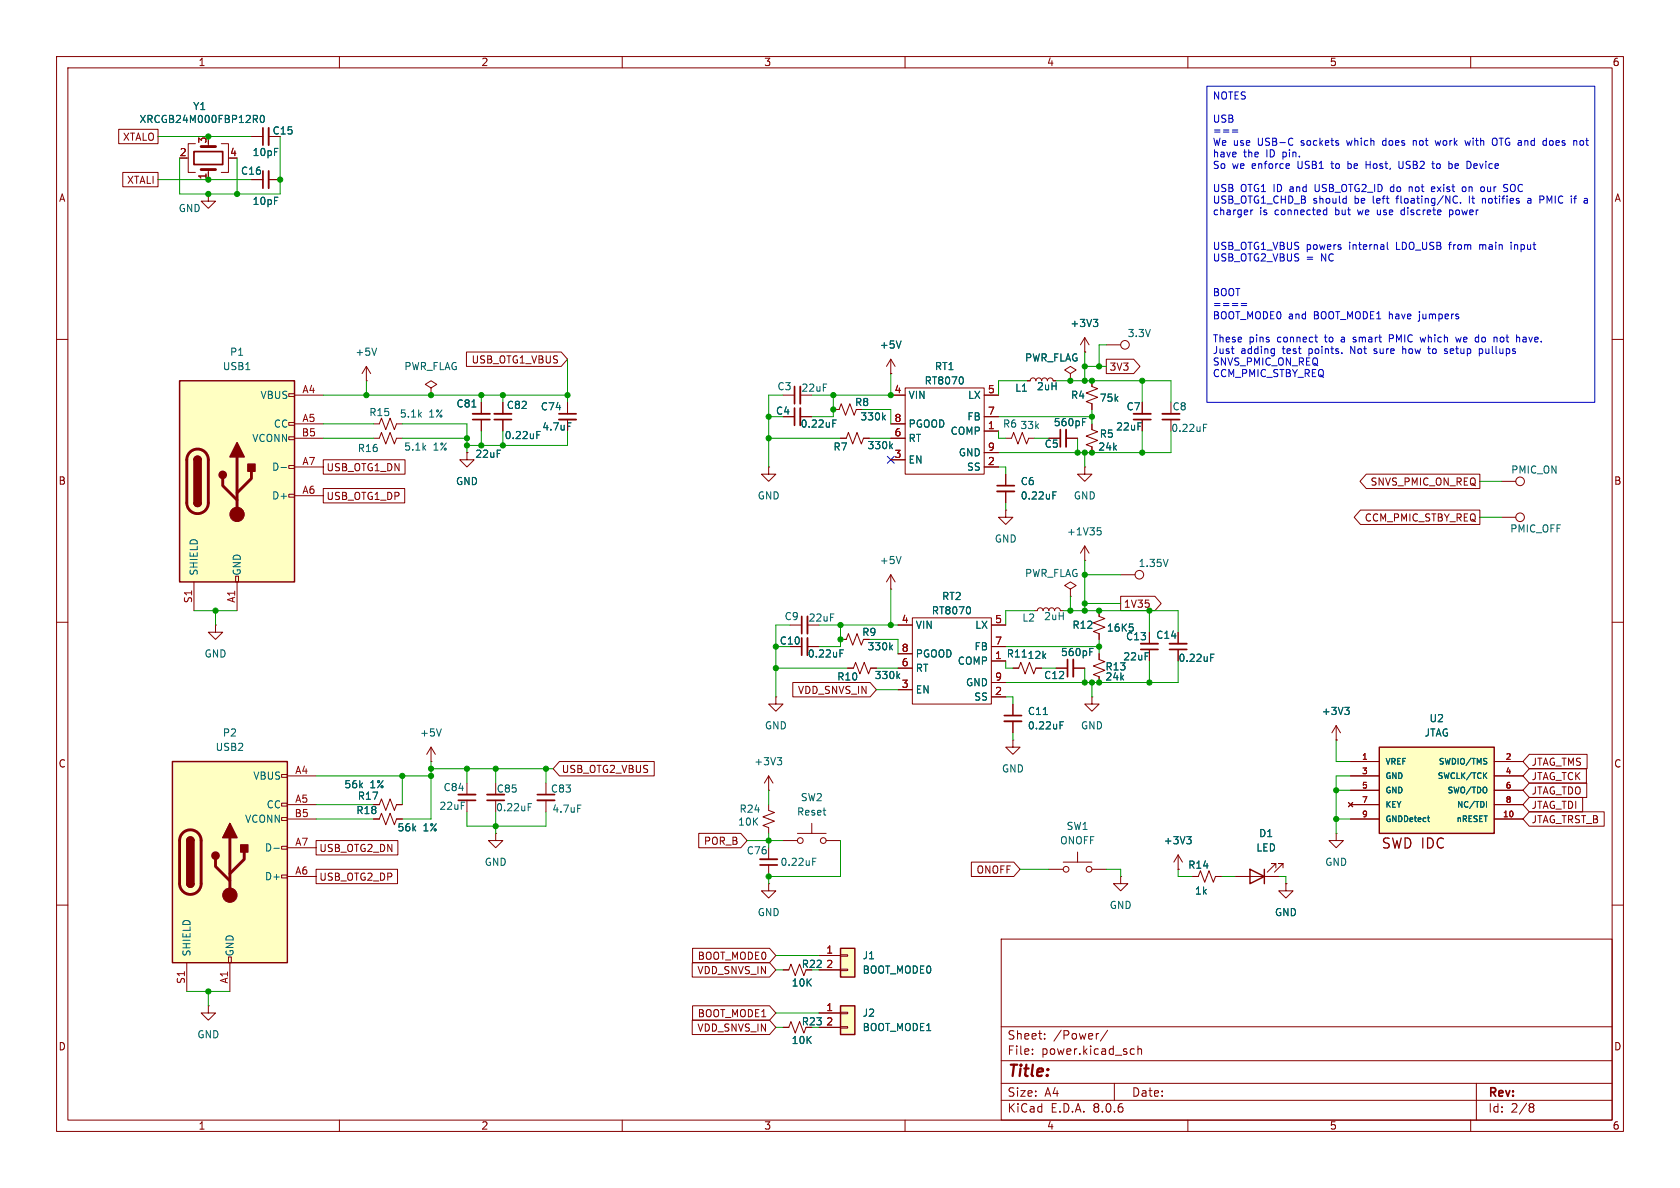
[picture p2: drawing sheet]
<svg xmlns="http://www.w3.org/2000/svg" width="297mm" height="210mm" viewBox="0 0 297 210" stroke-linecap="round" stroke-linejoin="round" font-family="sans-serif">
<g fill="none" stroke="#840000" stroke-width=".18">
<path d="M10 10h277v190h-277zM12 12h273v186h-273zM60 10v2M110 10v2M160 10v2M210 10v2M260 10v2M44.4 24.1h2.1M44.4 31.8h2.1M47.5 24.1h2M47.5 31.8h2M10 60h2"/>
<path d="M191.8 59.7l-.8 1.3M191.8 59.7v2.5M191.8 59.7l.7 1.3M285 60h2M88.9 71.1v2.1M88.9 74.2v2M100.3 71.1v2.1M100.3 74.2v2M138.4 69.9h2.1M138.4 73.7h2.1M141.5 73.7h2M147.3 72.4h1l.4-1 .8 2 .7-2 .8 2 .4-1"/>
<path d="M148.6 77.5h1l.4-1 .7 2 .8-2 .8 2 .4-1h1M157.5 66h.1M157.5 77.5h2.5M157.5 69.9h2.5M157.5 74.9h2.5M157.5 63.5l-.8 1.3M157.5 63.5v2.5M157.5 63.5l.7 1.3M160 68.6h14v15.2h-14zM174 69.9h2.5M174 73.7h2.5M174 76.2h2.5"/>
<path d="M177.8 77.5h1l.4-1 .8 2 .7-2 .8 2 .4-1h1M181.6 67.3h.5l.2-.3 .3-.2 .4 .2 .1 .3 .2-.3 .3-.2 .4 .1 .1 .4 .3-.4 .4-.1 .3 .2 .1 .3 .1-.4 .5-.1 .3 .2 .1 .3M185.4 77.5h2.1M188.5 77.5h2M189.2 66l1-.6-1-.6-1 .6 1 .6v1.3M189.2 67.3h.1M191.8 62.2h.1M193 67.3v1l1.1 .4-2.1 .8 2.1 .7-2.1 .8 1 .4v1M193 74.9v1l1.1 .4-2.1 .8 2.1 .8-2.1 .7 1 .4v1M195.6 61h2.5M201.9 71.1v2.1M201.9 74.2v2"/>
<path d="M207 74.2v2M135.9 82.6v1.2h1.3l-1.3 1.3-1.3-1.3h1.3M135.9 82.6h.1M157.5 81.3h2.5M174 82.6h2.5M174 80h2.5M177.8 90.2v1.2h1.3l-1.3 1.3-1.3-1.3h1.3M177.8 90.2h.1M177.8 83.8v2.1M177.8 86.9v2M191.8 82.6v1.2h1.2l-1.2 1.3-1.3-1.3h1.3M191.8 82.6h.1"/>
<path d="M191.8 99.1h.1M191.8 96.5v2.6M191.8 96.5l-.8 1.3M191.8 96.5l.7 1.3M265.4 91.4h2.6M265.4 85.1h2.6M10 110h2M38.1 110.5v1.3h1.3l-1.3 1.2-1.3-1.2h1.3M38.1 110.5h.1M139.7 114.3h2M139.7 110.5h2M142.7 114.3h2.1"/>
<path d="M148.6 113h1l.4-1 .7 2 .8-2 .8 2 .4-1M149.9 118.1h1l.4-1 .7 2 .8-2 .7 2 .4-1h1M157.5 104.1h.1M157.5 101.6v2.5M157.5 101.6l-.8 1.3M157.5 101.6l.7 1.3M158.7 110.5h2.6M158.7 118.1h2.6M158.7 115.6h2.6M161.3 109.2h14v15.3h-14zM175.3 114.3h2.5M175.3 110.5h2.5"/>
<path d="M175.3 116.8h2.5M179.1 118.1h1l.4-1 .7 2 .8-2 .8 2 .3-1h1M182.9 108h.5l.1-.4 .4-.2 .4 .2 .1 .4 .1-.4 .3-.1 .4 .1 .2 .4 .2-.5h.5l.2 .2 .1 .3 .2-.4 .4-.1 .3 .1 .2 .4M186.7 118.1h2M189.2 104.1l1-.6-1-.6-1 .6 1 .6v1.3M189.2 105.4h.1M189.7 118.1h2.1M194.3 108v1l1 .3-2 .8 2 .8-2 .7 1 .4v1M194.3 115.6v1l1 .4-2 .7 2 .8-2 .8 1 .3v1.1M198.1 101.6h2.6M203.2 111.8v2M203.2 114.8v2"/>
<path d="M285 110h2M76.2 134.6h.1M76.2 132.1l-.8 1.3M76.2 132.1v2.5M76.2 132.1l.8 1.3M82.5 138.4v2.1M137.2 123.2v1.3h1.2l-1.2 1.2-1.3-1.2h1.3M137.2 123.2h.1M158.7 121.9h2.6M175.3 123.2h2.5M175.3 120.7h2.5M193 123.2v1.3h1.3l-1.3 1.2-1.2-1.2h1.2"/>
<path d="M193 123.2h.1M10 160h2M66 144.8h1.1l.3-1 .8 2 .8-2 .7 2 .4-1h1M66 142.2h1.1l.3-1 .8 2.1 .8-2.1 .7 2.1 .4-1.1h1M82.5 141.5v2M285 160h2M36.8 177.8v1.3h1.3l-1.3 1.2-1.2-1.2h1.2M36.8 177.8h.1M177 166h108v32h-108zM60 198v2M110 198v2M160 198v2"/>
<path d="M177 194.5h108M177 191.5h108M177 187.5h108M177 181.5h108M182.5 186.3v.1M182.5 185.5v.1M184.7 183.6v.1M184.7 182.8v.1M194.2 182.7l-.2 .1M195.8 182.1l-1.3 2M197 191.5v3M200.1 185.4l.4 .1"/>
<path d="M200.5 186.3l-.4 .1M201.2 185.5l.2-.1 .3 .1 .1 .9M201.2 184.9v1.5M210 198v2M260 198v2M261 191.5v6.5M270.6 195.1h.3l.3 .3-.3 .3M270.6 195.7h.3M270.9 195.7l.2 .2 .1 .4-.3 .3h-.3"/>
<circle cx="198.9" cy="61" r=".76"/>
<circle cx="268.7" cy="85.1" r=".76"/>
<circle cx="268.7" cy="91.4" r=".76"/>
<circle cx="201.4" cy="101.6" r=".76"/>
</g>
<g fill="none" stroke="#840000" stroke-width=".33">
<path d="M47.5 22.6v3.1M47.5 30.2v3.1M87.4 73.2h3M98.8 74.2h3.1M141.5 68.3v3.1M141.5 72.1v3.1M188.5 75.9v3.1M200.4 73.2h3.1M205.5 73.2h3M176.3 86.9h3M142.7 109v3M142.7 112.8v3"/>
<path d="M189.7 116.6v3M201.7 113.8h3M81 140.5h3.1"/>
</g>
<g fill="none" stroke="#840000" stroke-width=".3">
<path d="M46.5 22.6v3.1M46.5 30.2v3.1M87.4 74.2h3M98.8 73.2h3.1M140.5 68.3v3.1M140.5 72.1v3.1M187.5 75.9v3.1M200.4 74.2h3.1M205.5 74.2h3M176.3 85.9h3M141.7 109v3M141.7 112.8v3"/>
<path d="M188.7 116.6v3M201.7 114.8h3M81 141.5h3.1"/>
</g>
<g fill="none" stroke="#006464" stroke-width=".18">
<path d="M193.3 56.5h.8l-.5 .4M193.8 56.9l.3 .3v.3l-.3 .2M94.9 76.9h.4M94.9 76.3h.6M100.3 74.7h.6M147.2 74.8h.5M147.2 74.2h.6M156.2 73.8l.3 .4M156.5 73.4l-.5 .5M157.4 78.8l.4 .5M157.8 78.5l-.5 .5M159.3 60.3l-.4 1.2"/>
<path d="M170.2 66.7l.1 .4-.1 .7M191.4 74.6h.4M191.4 74h.6M212.8 75.6h.4M212.8 75h.6M159.3 98.4l-.4 1.2M186.1 87.6h.5M186.1 86.9h.6M194 93.3h.6M194.1 93.8h.3l.3 .2-.1 .4-.5 .2M206.5 98.9l-.4 1.2M148.5 115.5h.4"/>
<path d="M148.5 114.9h.6M157.4 114.4l.4 .5M157.8 114l-.5 .5M158.7 119.5l.4 .5M159.1 119.1l-.5 .5M171.4 107.4l.2 .3-.2 .7M180.7 116.1h.7M192.6 115.2h.5M192.6 114.6h.7M199.7 110.3h.6M200.2 110.9l.1 .1-.1 .5M78 128.8l-.4 1.3"/>
</g>
<path d="M30.5 134.6h20.3v35.6h-20.3z" fill="#ffffc2"/>
<g fill="none" stroke="#840000" stroke-width=".18">
<path d="M76.2 68.6l1-.7-1-.6-1 .6 1 .7v1.3M76.2 69.9h.1M85.1 71.1v2.1M85.1 74.2v2M49.8 136.9h1v.5h-1zM50.8 137.2h5.1M179.1 130.8v1.3h1.2l-1.2 1.3-1.3-1.3h1.3M179.1 130.8h.1M179.1 124.5v2M179.1 127.5v2M236.2 130.8h.1M236.2 128.3l-.7 1.2"/>
<path d="M236.2 128.3v2.5M236.2 128.3l.8 1.2M49.8 154.7h1v.5h-1zM49.8 149.6h1v.5h-1zM49.8 144.5h1v.5h-1zM49.8 142h1v.5h-1zM50.8 142.2h5.1M50.8 154.9h5.1M50.8 149.9h5.1M50.8 144.8h5.1M138.4 148.6h2.6M141 147.3h5"/>
<path d="M143.5 145.5v1.8M146 148.6h2.6M185.4 153.7h2.6M188 152.4h5M190.5 150.6v1.8M193 153.7h2.6M33 170.2v5.1M40.4 169.2h.5v1h-.5zM40.6 170.2v5.1"/>
<circle cx="141.5" cy="148.6" r=".51"/>
<circle cx="145.5" cy="148.6" r=".51"/>
<circle cx="188.5" cy="153.7" r=".51"/>
<circle cx="192.5" cy="153.7" r=".51"/>
</g>
<path d="M30.5 134.6h20.3v35.6h-20.3zM33 156.2a.64 .64 0 0 0 .7 .6 .64 .64 0 0 0 .6-.6M33 148.6a.64 .64 0 0 1 .7-.6 .64 .64 0 0 1 .6 .6" fill="none" stroke="#840000" stroke-width=".25"/>
<path d="M32.3 147.3a1.9 1.9 0 0 1 2.1-.5 1.9 1.9 0 0 1 1.2 1.8v7.6a1.91 1.91 0 0 1-1.9 1.9 1.91 1.91 0 0 1-2-1.9l.1-7.8 .1-.6zM38.1 151.9v1.3l2.5 2.5M40.6 148.1v10.1M43.2 150.6v1.3l-2.6 2.5" fill="none" stroke="#840000" stroke-width=".51"/>
<g fill="#840000" stroke="#840000" stroke-width=".25">
<path d="M33 156.2h1.3a.64 .64 0 0 1-.6 .6 .64 .64 0 0 1-.7-.6z"/>
<path d="M33 148.6h1.3v7.6h-1.3z"/>
<path d="M33.2 148.1a.64 .64 0 0 1 .7-.1 .64 .64 0 0 1 .4 .6h-1.3z"/>
<path d="M40.6 145.5l1.3 2.6h-2.5z"/>
<path d="M42.5 149.4h1.3v1.2h-1.3z"/>
<circle cx="38.1" cy="151.3" r=".63"/>
</g>
<circle cx="40.6" cy="158.2" r="1.27" fill="#840000" stroke="#840000" stroke-width=".18"/>
<path d="M83.4 72h.8M184.4 126.3h.8M187.4 128.2h.4M187.4 127.6h.6M237.7 125h.8l-.4 .5M238.3 125.5l.2 .3v.3l-.2 .2M48.4 150h1" fill="none" stroke="#006464" stroke-width=".18"/>
<path d="M83.6 73.2h3M177.5 127.5h3.1" fill="none" stroke="#840000" stroke-width=".33"/>
<path d="M83.6 74.2h3M177.5 126.5h3.1" fill="none" stroke="#840000" stroke-width=".3"/>
<path d="M243.8 132.1h20.4v15.2h-20.4z" fill="#ffffc2"/>
<path d="M243.8 132.1h20.4v15.2h-20.4z" fill="none" stroke="#840000" stroke-width=".25"/>
<g fill="none" stroke="#840000" stroke-width=".18">
<path d="M36.8 34.3v1.3h1.3l-1.3 1.2-1.2-1.2h1.2M36.8 34.3h.1M82.5 80v1.3h1.3l-1.3 1.3-1.2-1.3h1.2M82.5 80h.1M238.8 134.6h5M238.8 137.2h5M238.8 139.7h5M264.2 134.6h5M264.2 137.2h5M264.2 139.7h5M208.3 153.7h.1M208.3 151.1l-.8 1.3"/>
<path d="M208.3 151.1v2.6M208.3 151.1l.7 1.3M236.2 147.3v1.3h1.3l-1.3 1.3-1.3-1.3h1.3M236.2 147.3h.1M238.4 141.9l.7 .7M238.8 144.8h5M238.8 142.2h5M239.1 141.9l-.7 .7M264.2 144.8h5M264.2 142.2h5"/>
</g>
<path d="M262.4 137l.4 .6M262.7 134.1h.1M262.8 134.7v.3M262.8 136.6l-.5 .6M209.8 147.9h.8l-.4 .5M210.3 148.4l.3 .2v.3l-.3 .3M252.4 144.6h.3M252.6 145.2h.1M262.8 141.7v1" fill="none" stroke="#006464" stroke-width=".18"/>
<path d="M31.7 67.3h20.4v35.6h-20.4z" fill="#ffffc2"/>
<g fill="none" stroke="#840000" stroke-width=".18">
<path d="M33 27.9h.3M34.5 25.4h-1.2v5.1h1.2M36.8 30v1.8M39.1 25.4h1.3v5.1h-1.3M51.1 77.2h1v.5h-1zM51.1 74.7h1v.5h-1zM51.1 69.6h1v.5h-1zM52.1 69.9h5M52.1 74.9h5M52.1 77.5h5M64.8 67.3h.1M64.8 64.8l-.8 1.2"/>
<path d="M64.8 64.8v2.5M64.8 64.8l.7 1.2M66 74.9h1.1l.3-1 .8 2 .8-2 .7 2 .4-1h1M66 77.5h1.1l.3-1 .8 2 .8-2 .7 2 .4-1h1M51.1 87.4h1v.5h-1zM51.1 82.3h1v.5h-1zM52.1 87.6h5M52.1 82.6h5M34.3 102.9v5.1M41.7 101.9h.5v1h-.5zM41.9 102.9v5.1M208.3 111.8v2"/>
<path d="M208.3 114.8v2"/>
</g>
<path d="M31.7 67.3h20.4v35.6h-20.4zM34.3 88.9a.64 .64 0 0 0 .6 .6 .64 .64 0 0 0 .7-.6M34.3 81.3a.64 .64 0 0 1 .6-.7 .64 .64 0 0 1 .7 .7" fill="none" stroke="#840000" stroke-width=".25"/>
<path d="M35.6 30h2.5M35.6 25.9h2.5M33.6 79.9a1.9 1.9 0 0 1 2-.4 1.9 1.9 0 0 1 1.2 1.8v7.6a1.91 1.91 0 0 1-1.9 1.9 1.91 1.91 0 0 1-1.9-1.9v-7.8l.2-.6zM39.4 84.6v1.3l2.5 2.5M41.9 80.8v10.1M44.4 83.3v1.3l-2.5 2.5" fill="none" stroke="#840000" stroke-width=".51"/>
<g fill="#840000" stroke="#840000" stroke-width=".25">
<path d="M34.3 88.9h1.3a.64 .64 0 0 1-.7 .6 .64 .64 0 0 1-.6-.6z"/>
<path d="M34.3 81.3h1.3v7.6h-1.3z"/>
<path d="M34.5 80.8a.64 .64 0 0 1 .7-.1 .64 .64 0 0 1 .4 .6h-1.3z"/>
<path d="M41.9 78.2l1.3 2.6h-2.6z"/>
<path d="M43.8 82h1.3v1.3h-1.3z"/>
<circle cx="39.4" cy="83.9" r=".63"/>
</g>
<circle cx="41.9" cy="90.9" r="1.27" fill="#840000" stroke="#840000" stroke-width=".18"/>
<path d="M45.1 21.1l.4 .6M45.4 20.5l.1 .1-.1 .4M46.1 20.5l.2-.1a.68 .68 0 0 1 .4 .6 .68 .68 0 0 1-.4 .7l-.2-.2-.1-.3zM66.6 61.5l-.4 1.3M49.7 82.6h1M214 116.2h.5M214 115.6h.6" fill="none" stroke="#006464" stroke-width=".18"/>
<path d="M34.3 26.8h5.1v2.3h-5.1zM206.8 114.8h3" fill="none" stroke="#840000" stroke-width=".3"/>
<path d="M206.8 113.8h3" fill="none" stroke="#840000" stroke-width=".33"/>
<path d="M148.6 167.6h2.5v5.1h-2.5z" fill="#ffffc2"/>
<path d="M144.8 168.9h3.8M144.8 171.5h3.8M148.6 171.3h1.3v.3h-1.3zM148.6 168.8h1.3v.2h-1.3z" fill="none" stroke="#840000" stroke-width=".18"/>
<path d="M148.6 167.6h2.5v5.1h-2.5z" fill="none" stroke="#840000" stroke-width=".25"/>
<path d="M148.6 177.8h2.5v5.1h-2.5z" fill="#ffffc2"/>
<g fill="none" stroke="#840000" stroke-width=".18">
<path d="M21 22.9h6.9v2.5h-6.9zM21.7 30.5h6.2v2.5h-6.2zM36.8 30.5v1.3M44.4 31.8h2.1M44.4 24.1h2.1M47.5 31.8h2M47.5 24.1h2M82.5 62.2h16.7l1.1 1.3-1.1 1.3h-16.7zM85.1 71.1v2.1M85.1 74.2v2M88.9 71.1v2.1M88.9 74.2v2"/>
<path d="M100.3 71.1v2.1M100.3 74.2v2M138.4 73.7h2.1M141.5 73.7h2M147.3 72.4h1M148.6 77.5h1M152.7 77.5h1M157.5 66h.1M157.5 77.5h2.5M157.5 69.9h2.5M157.5 74.9h2.5M174 76.2h2.5"/>
<path d="M174 69.9h2.5M174 73.7h2.5M181.6 67.3h.5M185.4 77.5h2.1M188.5 77.5h2M189.2 67.3h.1M191.8 62.2h.1M193 67.3v1M193 71.4v1M193 74.9v1M193 79v1M195.6 63.5h4.8l1.1 1.3-1.1 1.2h-4.8z"/>
<path d="M201.9 71.1v2.1M201.9 74.2v2M57.1 86.4h14.4v2.5h-14.4zM57.1 81.3h14.5v2.5h-14.5zM82.5 80h.1M157.5 81.3h2.5M174 82.6h2.5M174 80h2.5M177.8 83.8v2.1M177.8 86.9v2M240.5 90.2h21.1v2.5h-21.1l-1.1-1.3zM241.5 83.8h20.1v2.6h-20.1l-1.1-1.3z"/>
<path d="M139.7 114.3h2M142.7 114.3h2.1M148.6 113h1M149.9 118.1h1M153.9 118.1h1M158.7 118.1h2.6M158.7 110.5h2.6M158.7 115.6h2.6M175.3 116.8h2.5M175.3 110.5h2.5M175.3 114.3h2.5M179.1 118.1h1"/>
<path d="M183.1 118.1h1M186.7 118.1h2M189.7 118.1h2.1M194.3 108v1M194.3 112v1M194.3 115.6v1M194.3 119.6v1.1M198.1 105.4h6.1l1.1 1.3-1.1 1.3h-6.1zM203.2 111.8v2M203.2 114.8v2M208.3 111.8v2M208.3 114.8v2"/>
<path d="M96.5 138.4v2.1M98.9 134.6h16.8v2.6h-16.8l-1.1-1.3zM135.9 139.7h.1M135.9 137.2v2.5M135.9 137.2l-.8 1.2M135.9 137.2l.8 1.2M140.2 120.6h13.6l1.1 1.3-1.1 1.3h-13.6zM158.7 121.9h2.6M175.3 123.2h2.5M175.3 120.7h2.5M179.1 124.5v2M179.1 127.5v2"/>
<path d="M236.2 130.8h.1M238.8 134.6h5M238.8 137.2h5M238.8 139.7h5M264.2 134.6h5M264.2 137.2h5M264.2 139.7h5M270.4 135.9h10.1v2.5h-10.1l-1.2-1.2zM270.4 138.4h10.1v2.6h-10.1l-1.2-1.3zM270.4 133.3h10.2v2.6h-10.2l-1.2-1.3zM55.9 148.6h14.4v2.5h-14.4zM55.9 153.7h14.4v2.5h-14.4z"/>
<path d="M66 144.8h1.1M66 142.2h1.1M70.1 144.8h1M70.1 142.2h1M87.6 147.3v1.3h1.3l-1.3 1.3-1.2-1.3h1.2M87.6 147.3h.1M87.6 141.5v2M96.5 141.5v2M123.5 147.3h7.5l1.1 1.3-1.1 1.3h-7.5zM135.9 156.2v1.3h1.3l-1.3 1.3-1.3-1.3h1.3M135.9 156.2h.1M135.9 142.2v1.1l1 .3-2 .8 2 .8-2 .7 1 .4v1"/>
<path d="M135.9 149.9v2M135.9 152.9v2M171.7 152.4h7.5l1.1 1.3-1.1 1.2h-7.5zM198.1 154.9v1.3h1.3l-1.3 1.3-1.3-1.3h1.3M198.1 154.9h.1M208.3 153.7h.1M210.8 154.9h1l.4-1 .8 2.1 .7-2.1 .8 2.1 .4-1.1h1M218.4 154.9h7.7M225.6 153.4v-.7h-.8h.8l-1.6 1.5M226.8 153.4v-.7h-.7h.7l-1.5 1.5M227.3 156.2v1.3h1.3l-1.3 1.3-1.2-1.3h1.2M227.3 156.2h.1"/>
<path d="M238.4 141.9l.7 .7M238.8 144.8h5M238.8 142.2h5M239.1 141.9l-.7 .7M264.2 144.8h5M264.2 142.2h5M270.4 143.5h13.2v2.6h-13.2l-1.2-1.3zM270.4 141h9.4v2.5h-9.4l-1.2-1.3zM122.4 170.2h13.6l1.2 1.3-1.2 1.2h-13.6zM122.4 177.8h13.6l1.2 1.3-1.2 1.2h-13.6zM122.4 167.6h13.6l1.2 1.3-1.2 1.3h-13.6zM138.4 171.5h1l.4-1.1 .8 2.1 .8-2.1 .7 2.1 .4-1"/>
<path d="M144.8 179.1h3.8M144.8 171.5h3.8M144.8 168.9h3.8M148.6 178.9h1.3v.3h-1.3zM122.4 180.3h13.6l1.2 1.3-1.2 1.3h-13.6zM138.4 181.6h1l.4-1 .8 2 .8-2 .7 2 .4-1M144.8 181.6h3.8M148.6 181.5h1.3v.2h-1.3z"/>
</g>
<path d="M221 153.7l2.5 1.2-2.5 1.3zM223.5 153.7v2.5M148.6 177.8h2.5v5.1h-2.5z" fill="none" stroke="#840000" stroke-width=".25"/>
<path d="M86.1 140.5h3.1M95 141.5h3M134.4 151.9h3" fill="none" stroke="#840000" stroke-width=".33"/>
<path d="M86.1 141.5h3.1M95 140.5h3M134.4 152.9h3" fill="none" stroke="#840000" stroke-width=".3"/>
<g fill="none" stroke="#006464" stroke-width=".18">
<path d="M45.1 21.1l.4 .6M45.4 20.5l.1 .1-.1 .4M46.1 20.5l.2-.1a.68 .68 0 0 1 .4 .6 .68 .68 0 0 1-.4 .7l-.2-.2-.1-.3zM193.3 56.5h.8l-.5 .4M193.8 56.9l.3 .3v.3l-.3 .2M83.4 72h.8M94.9 76.9h.4M94.9 76.3h.6M100.3 74.7h.6M147.2 74.8h.5M147.2 74.2h.6M156.2 73.8l.3 .4"/>
<path d="M156.5 73.4l-.5 .5M157.4 78.8l.4 .5M157.8 78.5l-.5 .5M159.3 60.3l-.4 1.2M170.2 66.7l.1 .4-.1 .7M191.4 74.6h.4M191.4 74h.6M186.1 87.6h.5M186.1 86.9h.6M148.5 115.5h.4M148.5 114.9h.6M157.4 114.4l.4 .5"/>
<path d="M157.8 114l-.5 .5M158.7 119.5l.4 .5M159.1 119.1l-.5 .5M171.4 107.4l.2 .3-.2 .7M180.7 116.1h.7M192.6 115.2h.5M192.6 114.6h.7M199.7 110.3h.6M200.2 110.9l.1 .1-.1 .5M214 116.2h.5M214 115.6h.6M137.4 133.9h.8l-.4 .5"/>
<path d="M137.9 134.4l.3 .3v.3l-.3 .2M184.4 126.3h.8M187.4 128.2h.4M187.4 127.6h.6M237.7 125h.8l-.4 .5M238.3 125.5l.2 .3v.3l-.2 .2M262.4 137l.4 .6M262.7 134.1h.1M262.8 134.7v.3M262.8 136.6l-.5 .6M93.4 142.7h.4M93.4 142.1h.6"/>
<path d="M102.1 142.3h.6M143.7 152.3h.4M143.7 151.7h.6M209.8 147.9h.8l-.4 .5M210.3 148.4l.3 .2v.3l-.3 .3M252.4 144.6h.3M252.6 145.2h.1M262.8 141.7v1"/>
</g>
<g fill="none" stroke="#0000c2" stroke-width=".18">
<path d="M213.4 15.2h68.5v55.9h-68.5zM217.9 23h.9M217.9 23.3h.9M221.1 37.1v.9M221.4 37.1l-.3 .3M227.9 29.7l-.1 .1M228 29.1v.1l-.6 .2M228.5 24.5h.1M228.6 25.6h-.1M234.1 37.9h.5M234.1 37.2h.5M234.6 36.7v1.3"/>
<path d="M237.9 35.1h.1M238 34.6v1.3M238 35.9h-.4M238.3 28.5v1.3M238.3 29.7l.1 .1M238.4 28.9l-.1 .1M241.5 28.5v1.3M241.5 29.1h.7M243.5 37.1v.7l.2 .2M244.5 24.9l-.1 .2 .1 .5M245.9 33.1l-.1 .2 .1 .5M247.3 28.5v1l.3 .3 .3-.1"/>
<path d="M247.7 37.2v.6l.5 .2M249.1 33v.9M249.5 33l-.4 .1M249.9 24.8v.9M250.2 24.8l-.3 .2M253.1 28.9h.5M253.5 29.8h.1M253.6 33.1l-.4-.1-.1 .2v.6h.5M253.7 33.3l-.6 .1M253.7 24.8l.3 .9 .2-.6 .2 .6M256.3 37.1v1.3M256.5 28.9l.2 .3v.3l-.2 .3"/>
<path d="M256.8 37.8l-.2 .2-.3-.1M257 35.7l.3 .2 .4-.1M258.2 35.8v.1M258.6 33.1l.1-.1 .4 .1 .1 .5-.2 .2-.3 .1-.1-.1zM259 24.8l.2 .9 .3-.6 .2 .6 .3-.9M259.8 34.6v1.3M262.1 35.1v.8M262.2 33l.2 .3v.3l-.2 .3M262.4 35.1l-.3 .1M263.9 24.6l.2-.2a.43 .43 0 0 1 .6 .4v.5a.43 .43 0 0 1-.3 .4 .43 .43 0 0 1-.5-.2M266.4 33.3l.1 .2-.1 .3M266.5 32.7l-.4-.1-.2 .1"/>
<path d="M270.1 35.1h.5M270.7 35.4h-.5l-.1 .2 .1 .3h.5M272.2 35.3h.6l.2-.2-.1-.3-.7-.2v1.3M274.2 24.8l-.3 .3v.4l.3 .2M278.2 35.1h.5M278.7 34.6l-.3 .2M279.8 24.9l-.3-.1-.2 .3 .1 .5h.4M219.4 53.7h1M219.4 54h1M232.4 59.6h.5M239.4 59.6l-.2 .2 .2 .2M245.3 42.8v1.1l.1 .2"/>
<path d="M245.6 59.8h.5M246.1 59.2h-.5v1.3M250.7 56.8h.1M257.4 59.6l.2 .9 .2-.7 .3 .7 .2-.9M261.4 59.2v1.3M261.6 43.2v.9M261.8 43.2l-.2 .2M265.3 59.7v.6M267.1 42.8v.1M267.1 43.2v.9M269.6 59.6l-.3 .1M269.7 60h-.3l-.2 .1 .1 .3 .4 .1"/>
<path d="M217.7 61.6h.5M218 62.5h.2M225.2 61.6l.1 .1M225.3 61.6v1.1l-.1 .2M225.3 62.4l-.1 .1M232.7 60.4l.2 .1M239.2 60.4l.1 .1M242.9 62.4l.1 .1M243.1 61.6l-.2 .2 .2 .3M248 61.2v1.3M248.3 61.6l-.3 .2M251.3 60.5l.2-.7 .3 .7"/>
<path d="M252.4 61.6h.5M252.6 62.4l.3 .1M255.5 61.6l.3 .1M255.5 62.1h.3l.1 .2-.2 .2h-.2M261.5 61.7l.4-.1 .2 .3-.1 .5h-.5M261.5 61.6v1.3"/>
</g>
<g fill="none" stroke="#009600" stroke-width=".18">
<path d="M27.9 24.1h16.5M27.9 31.8h16.5M41.9 27.9v6.4M49.5 24.1v10.2h-17.8v-6.4M57.1 77.5h8.9M57.1 74.9h8.9M57.1 69.9h43.2M64.8 67.3v2.6M71.1 77.5h11.4M71.1 74.9h11.4v5.1M85.1 69.9v1.2M85.1 76.2v2.5"/>
<path d="M88.9 69.9v1.2M88.9 76.2v2.5M100.3 76.2v2.5h-17.8M100.3 63.5v7.6M135.9 77.5h12.7M135.9 73.7h2.5M138.4 69.9h-2.5v12.7M147.3 69.9v3.8h-3.8M152.4 72.4h5.1v2.5M153.7 77.5h3.8M157.5 66v3.9h-14M176.5 76.2v1.3h1.3"/>
<path d="M176.5 73.7h16.5M181.6 67.3h-5.1v2.6M182.9 77.5h2.5M186.7 67.3h20.3v3.8M190.5 77.5v2.5M191.8 62.2v5.1M191.8 64.8h3.8M193 72.4v2.5M195.6 61h-1.3v3.8M201.9 67.3v3.8M201.9 76.2v3.8M207 76.2v3.8h-30.5"/>
<path d="M176.5 82.6h1.3v1.2M177.8 88.9v1.3M191.8 80v2.6M191.8 99.1v8.9M261.6 85.1h3.8M261.6 91.4h3.8M34.3 108h7.6M38.1 108v2.5M137.2 118.1h12.7M137.2 114.3h2.5M139.7 110.5h-2.5v12.7M144.8 110.5h13.9"/>
<path d="M148.6 110.5v3.8h-3.8M153.7 113h5v2.6M154.9 118.1h3.8M157.5 104.1v6.4M177.8 116.8v1.3h1.3M177.8 114.3h16.5M182.9 108h-5.1v2.5M184.1 118.1h2.6M188 108h20.3v3.8M189.2 105.4v2.6M191.8 118.1v2.6M191.8 101.6h6.3"/>
<path d="M191.8 106.7h6.3M194.3 113v2.6M203.2 108v3.8M203.2 116.8v3.9M208.3 116.8v3.9h-30.5M55.9 137.2h20.3M71.1 137.2v5M76.2 135.9h21.6M76.2 134.6v10.2h-5.1M82.5 135.9v2.5M87.6 135.9v2.5M96.5 135.9v2.5"/>
<path d="M135.9 139.7v2.5M154.9 121.9h3.8M177.8 123.2h1.3v1.3M179.1 129.5v1.3M193 120.7v2.5M236.2 130.8v3.8h2.6M236.2 139.7h2.6M238.8 137.2h-2.6v10.1M55.9 144.8h10.1M55.9 142.2h10.1M82.5 143.5v2.6h14v-2.6M87.6 143.5v3.8"/>
<path d="M132.1 148.6h6.3M135.9 147.3v2.6M148.6 148.6v6.3h-12.7v1.3M180.3 153.7h5.1M195.6 153.7h2.5v1.2M208.3 153.7v1.2h2.5M215.9 154.9h2.5M226.1 154.9h1.2v1.3M236.2 144.8h2.6M33 175.3h7.6M36.8 175.3v2.5M137.2 179.1h7.6"/>
<path d="M137.2 168.9h7.6M137.2 171.5h1.2M137.2 181.6h1.2"/>
</g>
<path d="M156.9 80.7l1.2 1.2M158.1 80.7l-1.2 1.2" fill="none" stroke="#000084" stroke-width=".18"/>
<g fill="#009600" stroke="#009600" stroke-width=".18">
<circle cx="147.3" cy="72.4" r=".46"/>
<circle cx="157.5" cy="69.9" r=".46"/>
<circle cx="147.3" cy="69.9" r=".46"/>
<circle cx="100.3" cy="69.9" r=".46"/>
<circle cx="135.9" cy="73.7" r=".46"/>
<circle cx="135.9" cy="77.5" r=".46"/>
<circle cx="88.9" cy="78.7" r=".46"/>
<circle cx="148.6" cy="113" r=".46"/>
<circle cx="137.2" cy="114.3" r=".46"/>
<circle cx="137.2" cy="118.1" r=".46"/>
<circle cx="76.2" cy="69.9" r=".46"/>
<circle cx="82.5" cy="78.7" r=".46"/>
<circle cx="82.5" cy="77.5" r=".46"/>
<circle cx="76.2" cy="137.2" r=".46"/>
<circle cx="71.1" cy="137.2" r=".46"/>
<circle cx="76.2" cy="135.9" r=".46"/>
<circle cx="38.1" cy="108" r=".46"/>
<circle cx="82.5" cy="135.9" r=".46"/>
<circle cx="36.8" cy="175.3" r=".46"/>
<circle cx="85.1" cy="69.9" r=".46"/>
<circle cx="88.9" cy="69.9" r=".46"/>
<circle cx="85.1" cy="78.7" r=".46"/>
<circle cx="64.8" cy="69.9" r=".46"/>
<circle cx="87.6" cy="135.9" r=".46"/>
<circle cx="87.6" cy="146.1" r=".46"/>
<circle cx="135.9" cy="148.6" r=".46"/>
<circle cx="96.5" cy="135.9" r=".46"/>
<circle cx="135.9" cy="154.9" r=".46"/>
<circle cx="36.8" cy="31.8" r=".46"/>
<circle cx="36.8" cy="34.3" r=".46"/>
<circle cx="49.5" cy="31.8" r=".46"/>
<circle cx="41.9" cy="34.3" r=".46"/>
<circle cx="36.8" cy="24.1" r=".46"/>
<circle cx="201.9" cy="80" r=".46"/>
<circle cx="193" cy="80" r=".46"/>
<circle cx="193" cy="73.7" r=".46"/>
<circle cx="191.8" cy="67.3" r=".46"/>
<circle cx="189.2" cy="67.3" r=".46"/>
<circle cx="191.8" cy="64.8" r=".46"/>
<circle cx="193" cy="67.3" r=".46"/>
<circle cx="190.5" cy="80" r=".46"/>
<circle cx="191.8" cy="80" r=".46"/>
<circle cx="201.9" cy="67.3" r=".46"/>
<circle cx="194.3" cy="64.8" r=".46"/>
<circle cx="191.8" cy="120.7" r=".46"/>
<circle cx="189.2" cy="108" r=".46"/>
<circle cx="194.3" cy="114.3" r=".46"/>
<circle cx="236.2" cy="139.7" r=".46"/>
<circle cx="236.2" cy="144.8" r=".46"/>
<circle cx="193" cy="120.7" r=".46"/>
<circle cx="203.2" cy="120.7" r=".46"/>
<circle cx="194.3" cy="120.7" r=".46"/>
<circle cx="191.8" cy="101.6" r=".46"/>
<circle cx="191.8" cy="108" r=".46"/>
<circle cx="194.3" cy="108" r=".46"/>
<circle cx="191.8" cy="106.7" r=".46"/>
<circle cx="203.2" cy="108" r=".46"/>
<circle cx="157.5" cy="110.5" r=".46"/>
<circle cx="148.6" cy="110.5" r=".46"/>
</g>
<text font-size="2.8" fill="#840000" x="178" y="190.9">Title:</text>
<text font-size="2.5" fill="#840000" x="244.1" y="150.3">SWD IDC</text>
<g font-size="2.1" fill="#840000">
<text x="178" y="184">Sheet:</text>
<text x="186.2" y="184">/Power/</text>
<text x="178" y="186.7">File:</text>
<text x="184.1" y="186.7">power.kicad_sch</text>
<text x="178" y="196.9">KiCad</text>
<text x="178" y="194.1">Size:</text>
<text x="184.7" y="194.1">A4</text>
<text x="185.7" y="196.9">E.D.A.</text>
<text x="193.3" y="196.9">8.0.6</text>
<text x="200" y="194.1">Date:</text>
<text x="263" y="194.3">Rev:</text>
<text x="263" y="196.9">Id:</text>
<text x="267.1" y="196.9">2/8</text>
</g>
<g font-size="1.8" fill="#840000">
<text x="35" y="11.9">1</text>
<text x="85" y="11.9">2</text>
<text x="135" y="11.9">3</text>
<text x="185" y="11.9">4</text>
<text x="235" y="11.9">5</text>
<text x="285" y="11.9">6</text>
<text x="21.6" y="25.1">XTALO</text>
<text x="10.3" y="35.9">A</text>
<text x="22.4" y="32.7">XTALI</text>
<text x="285.3" y="35.9">A</text>
<text x="83.3" y="64.5">USB_OTG1_VBUS</text>
<text x="196.1" y="65.7">3V3</text>
<text x="151.1" y="72">R8</text>
<text x="183.2" y="69.2">2uH</text>
<text x="57.6" y="83.5">USB_OTG1_DN</text>
<text x="10.3" y="85.9">B</text>
<text x="57.6" y="88.6">USB_OTG1_DP</text>
<text x="242.2" y="86">SNVS_PMIC_ON_REQ</text>
<text x="285.3" y="85.9">B</text>
<text x="241.2" y="92.4">CCM_PMIC_STBY_REQ</text>
<text x="198.6" y="107.6">1V35</text>
<text x="152.3" y="112.6">R9</text>
<text x="141" y="122.9">VDD_SNVS_IN</text>
<text x="10.3" y="135.9">C</text>
<text x="99.2" y="136.8">USB_OTG2_VBUS</text>
<text x="270.7" y="135.6">JTAG_TMS</text>
<text x="285.3" y="135.9">C</text>
<text x="270.7" y="138.1">JTAG_TCK</text>
<text x="270.7" y="140.7">JTAG_TDO</text>
<text x="270.7" y="143.2">JTAG_TDI</text>
<text x="124.3" y="149.5">POR_B</text>
<text x="270.7" y="145.7">JTAG_TRST_B</text>
<text x="56.4" y="150.8">USB_OTG2_DN</text>
<text x="56.4" y="155.9">USB_OTG2_DP</text>
<text x="172.5" y="154.6">ONOFF</text>
<text x="123.2" y="172.4">VDD_SNVS_IN</text>
<text x="123.3" y="169.9">BOOT_MODE0</text>
<text x="141.6" y="171.3">R22</text>
<text x="10.3" y="185.9">D</text>
<text x="123.2" y="182.6">VDD_SNVS_IN</text>
<text x="123.3" y="180">BOOT_MODE1</text>
<text x="141.6" y="181.5">R23</text>
<text x="285.3" y="185.9">D</text>
<text x="35" y="199.9">1</text>
<text x="85" y="199.9">2</text>
<text x="135" y="199.9">3</text>
<text x="185" y="199.9">4</text>
<text x="235" y="199.9">5</text>
<text x="285" y="199.9">6</text>
</g>
<g font-size="1.8" fill="#0000c2">
<text x="214.3" y="17.9">NOTES</text>
<text x="214.3" y="22">USB</text>
<text x="214.3" y="24.1">===</text>
<text x="214.3" y="26.1">We use</text>
<text x="214.3" y="28.1">have</text>
<text x="219.8" y="28.1">the</text>
<text x="222.5" y="26.1">USB-C</text>
<text x="224" y="28.1">ID</text>
<text x="227" y="28.1">pin.</text>
<text x="230.3" y="26.1">sockets</text>
<text x="238.6" y="26.1">which</text>
<text x="245.1" y="26.1">does</text>
<text x="250.7" y="26.1">not</text>
<text x="254.9" y="26.1">work</text>
<text x="260.3" y="26.1">with</text>
<text x="265.3" y="26.1">OTG and</text>
<text x="274.7" y="26.1">does</text>
<text x="280.3" y="26.1">not</text>
<text x="214.3" y="30.2">So</text>
<text x="214.3" y="34.3">USB</text>
<text x="217.8" y="30.2">we</text>
<text x="219.3" y="34.3">OTG1 ID</text>
<text x="221.4" y="30.2">enforce</text>
<text x="228.3" y="34.3">and</text>
<text x="229.7" y="30.2">USB1</text>
<text x="232.9" y="34.3">USB_OTG2_ID</text>
<text x="235.9" y="30.2">to</text>
<text x="238.9" y="30.2">be</text>
<text x="242.3" y="30.2">Host,</text>
<text x="246.5" y="34.3">do</text>
<text x="248.3" y="30.2">USB2</text>
<text x="249.9" y="34.3">not</text>
<text x="254.1" y="34.3">exist</text>
<text x="254.5" y="30.2">to</text>
<text x="257.6" y="30.2">be</text>
<text x="259.8" y="34.3">on</text>
<text x="261" y="30.2">Device</text>
<text x="263.3" y="34.3">our</text>
<text x="267.5" y="34.3">SOC</text>
<text x="214.3" y="36.3">USB_OTG1_CHD_B</text>
<text x="214.3" y="38.4">charger</text>
<text x="222.7" y="38.4">is</text>
<text x="225.5" y="38.4">connected</text>
<text x="232.1" y="36.3">should</text>
<text x="236.3" y="38.4">but</text>
<text x="239.6" y="36.3">be</text>
<text x="240.5" y="38.4">we</text>
<text x="243" y="36.3">left</text>
<text x="244.1" y="38.4">use</text>
<text x="247.4" y="36.3">floating/NC.</text>
<text x="248.6" y="38.4">discrete</text>
<text x="257.3" y="38.4">power</text>
<text x="260.4" y="36.3">It</text>
<text x="262.9" y="36.3">notifies</text>
<text x="271.1" y="36.3">a</text>
<text x="273.5" y="36.3">PMIC</text>
<text x="279.2" y="36.3">if</text>
<text x="214.3" y="44.5">USB_OTG1_VBUS</text>
<text x="214.3" y="46.5">USB_OTG2_VBUS</text>
<text x="230.9" y="44.5">powers</text>
<text x="230.9" y="46.5">=</text>
<text x="233.6" y="46.5">NC</text>
<text x="238.6" y="44.5">internal</text>
<text x="247.1" y="44.5">LDO_USB</text>
<text x="256.7" y="44.5">from</text>
<text x="262.2" y="44.5">main</text>
<text x="268" y="44.5">input</text>
<text x="214.3" y="52.7">BOOT</text>
<text x="214.3" y="54.7">====</text>
<text x="214.3" y="56.8">BOOT_MODE0 and</text>
<text x="232.4" y="56.8">BOOT_MODE1 have</text>
<text x="251.4" y="56.8">jumpers</text>
<text x="214.3" y="60.9">These</text>
<text x="214.3" y="62.9">Just</text>
<text x="214.3" y="64.9">SNVS_PMIC_ON_REQ</text>
<text x="219.4" y="62.9">adding</text>
<text x="220.8" y="60.9">pins</text>
<text x="225.9" y="60.9">connect</text>
<text x="226.9" y="62.9">test</text>
<text x="231.6" y="62.9">points.</text>
<text x="234.5" y="60.9">to</text>
<text x="237.6" y="60.9">a</text>
<text x="239.2" y="62.9">Not</text>
<text x="239.9" y="60.9">smart</text>
<text x="243.6" y="62.9">sure</text>
<text x="246.4" y="60.9">PMIC</text>
<text x="248.8" y="62.9">how</text>
<text x="252.2" y="60.9">which</text>
<text x="253.6" y="62.9">to</text>
<text x="256.6" y="62.9">setup</text>
<text x="258.7" y="60.9">we</text>
<text x="262.3" y="60.9">do</text>
<text x="262.9" y="62.9">pullups</text>
<text x="265.8" y="60.9">not</text>
<text x="269.9" y="60.9">have.</text>
<text x="214.3" y="67">CCM_PMIC_STBY_REQ</text>
</g>
<g font-size="1.8" fill="#006464">
<text x="24.6" y="21.9">XRCGB24M000FBP12R0</text>
<text x="34.1" y="19.7">Y1</text>
<text x="48.1" y="24">C15</text>
<text x="44.6" y="27.8">10pF</text>
<text x="42.5" y="31.1">C16</text>
<text x="31.5" y="37.7">GND</text>
<text x="44.6" y="36.4">10pF</text>
<text x="189.1" y="58">+3V3</text>
<text x="199.3" y="59.8">3.3V</text>
<text x="39.3" y="65.6">USB1</text>
<text x="40.6" y="63.1">P1</text>
<text x="62.7" y="63.1">+5V</text>
<text x="71.4" y="65.6">PWR_FLAG</text>
<text x="155.4" y="61.8">+5V</text>
<text x="165.2" y="65.6">RT1</text>
<text x="181.1" y="64.1">PWR_FLAG</text>
<text x="46" y="70.7">VBUS</text>
<text x="137.3" y="69.2">C3</text>
<text x="141.6" y="69.4">22uF</text>
<text x="160.5" y="70.7">VIN</text>
<text x="163.4" y="68.2">RT8070</text>
<text x="171" y="70.7">LX</text>
<text x="179.4" y="69.4">L1</text>
<text x="189.2" y="70.7">R4</text>
<text x="194.3" y="71.2">75k</text>
<text x="48.3" y="75.8">CC</text>
<text x="65.2" y="73.8">R15</text>
<text x="70.6" y="74">5.1k</text>
<text x="75.8" y="74">1%</text>
<text x="80.6" y="72.2">C81</text>
<text x="89.1" y="77.8">0.22uF</text>
<text x="89.5" y="72.5">C82</text>
<text x="95.5" y="72.7">C74</text>
<text x="95.8" y="76.3">4.7uF</text>
<text x="137.1" y="73.5">C4</text>
<text x="141.4" y="75.8">0.22uF</text>
<text x="152" y="74.5">330k</text>
<text x="160.5" y="75.8">PGOOD</text>
<text x="168" y="77.1">COMP</text>
<text x="170.9" y="74.5">FB</text>
<text x="177.2" y="75.8">R6</text>
<text x="180.3" y="76">33k</text>
<text x="186.2" y="75.5">560pF</text>
<text x="194.3" y="77.6">R5</text>
<text x="197.2" y="76.3">22uF</text>
<text x="199.1" y="72.7">C7</text>
<text x="207" y="76.6">0.22uF</text>
<text x="207.2" y="72.7">C8</text>
<text x="44.5" y="78.3">VCONN</text>
<text x="48" y="83.4">D-</text>
<text x="63.2" y="80.1">R16</text>
<text x="71.4" y="79.9">5.1k</text>
<text x="76.6" y="79.9">1%</text>
<text x="83.9" y="81.1">22uF</text>
<text x="147.2" y="79.9">R7</text>
<text x="153.3" y="79.6">330k</text>
<text x="160.5" y="82.1">EN</text>
<text x="160.5" y="78.3">RT</text>
<text x="169.4" y="80.9">GND</text>
<text x="170.9" y="83.4">SS</text>
<text x="184.6" y="79.3">C5</text>
<text x="194.1" y="79.9">24k</text>
<text x="267.1" y="83.9">PMIC_ON</text>
<text x="48" y="88.5">D+</text>
<text x="80.5" y="86">GND</text>
<text x="133.9" y="88.5">GND</text>
<text x="180.3" y="86">C6</text>
<text x="180.3" y="88.5">0.22uF</text>
<text x="189.7" y="88.5">GND</text>
<text x="188.5" y="94.8">+1V35</text>
<text x="266.9" y="94.3">PMIC_OFF</text>
<text x="35.2" y="101.9" transform="rotate(-90 35.2 101.9)">SHIELD</text>
<text x="42.8" y="101.9" transform="rotate(-90 42.8 101.9)">GND</text>
<text x="155.4" y="99.9">+5V</text>
<text x="175.8" y="96.1">GND</text>
<text x="201.2" y="100.4">1.35V</text>
<text x="166.4" y="106.3">RT2</text>
<text x="181.1" y="102.2">PWR_FLAG</text>
<text x="138.6" y="109.8">C9</text>
<text x="142.9" y="110.1">22uF</text>
<text x="161.8" y="111.4">VIN</text>
<text x="164.6" y="108.8">RT8070</text>
<text x="172.3" y="111.4">LX</text>
<text x="180.6" y="110.1">L2</text>
<text x="184.5" y="109.8">2uH</text>
<text x="189.5" y="111.4">R12</text>
<text x="195.6" y="111.9">16K5</text>
<text x="199" y="113.4">C13</text>
<text x="204.3" y="113.1">C14</text>
<text x="36.1" y="116.4">GND</text>
<text x="137.8" y="114.1">C10</text>
<text x="142.7" y="116.4">0.22uF</text>
<text x="153.3" y="115.2">330k</text>
<text x="161.8" y="119">RT</text>
<text x="161.8" y="116.4">PGOOD</text>
<text x="169.2" y="117.7">COMP</text>
<text x="172.2" y="115.2">FB</text>
<text x="181.6" y="116.7">12k</text>
<text x="187.5" y="116.2">560pF</text>
<text x="195.3" y="118.7">R13</text>
<text x="198.5" y="116.9">22uF</text>
<text x="208.2" y="117.2">0.22uF</text>
<text x="147.9" y="120.5">R10</text>
<text x="154.5" y="120.2">330k</text>
<text x="161.8" y="122.8">EN</text>
<text x="170.7" y="121.5">GND</text>
<text x="172.1" y="124.1">SS</text>
<text x="184.5" y="120.2">C12</text>
<text x="195.3" y="120.5">24k</text>
<text x="39.3" y="130.4">P2</text>
<text x="74.2" y="130.4">+5V</text>
<text x="135.1" y="129.1">GND</text>
<text x="181.6" y="129.1">0.22uF</text>
<text x="181.6" y="126.6">C11</text>
<text x="191" y="129.1">GND</text>
<text x="233.6" y="126.6">+3V3</text>
<text x="251.8" y="130.4">JTAG</text>
<text x="252.6" y="127.9">U2</text>
<text x="38" y="132.9">USB2</text>
<text x="133.2" y="135.5">+3V3</text>
<text x="177" y="136.8">GND</text>
<text x="44.7" y="138">VBUS</text>
<text x="47" y="143.1">CC</text>
<text x="60.8" y="139.5">56k</text>
<text x="63.2" y="141.6">R17</text>
<text x="65.4" y="139.5">1%</text>
<text x="77.6" y="143.4">22uF</text>
<text x="78.3" y="140.1">C84</text>
<text x="87.6" y="143.6">0.22uF</text>
<text x="87.7" y="140.3">C85</text>
<text x="97.3" y="140.3">C83</text>
<text x="97.5" y="143.9">4.7uF</text>
<text x="130.6" y="143.9">R24</text>
<text x="141.5" y="141.8">SW2</text>
<text x="43.2" y="145.6">VCONN</text>
<text x="62.9" y="144.1">R18</text>
<text x="70.2" y="147.2">56k</text>
<text x="74.8" y="147.2">1%</text>
<text x="130.4" y="146.2">10K</text>
<text x="140.8" y="144.4">Reset</text>
<text x="187.3" y="149.5">ONOFF</text>
<text x="188.5" y="146.9">SW1</text>
<text x="205.6" y="149.5">+3V3</text>
<text x="222.5" y="148.2">D1</text>
<text x="46.7" y="155.8">D+</text>
<text x="46.7" y="150.7">D-</text>
<text x="85.6" y="153.3">GND</text>
<text x="131.9" y="151.2">C76</text>
<text x="137.9" y="153.3">0.22uF</text>
<text x="210" y="153.8">R14</text>
<text x="222" y="150.7">LED</text>
<text x="234.2" y="153.3">GND</text>
<text x="196.1" y="160.9">GND</text>
<text x="211.2" y="158.3">1k</text>
<text x="133.9" y="162.2">GND</text>
<text x="225.3" y="162.2">GND</text>
<text x="33.9" y="169.2" transform="rotate(-90 33.9 169.2)">SHIELD</text>
<text x="41.5" y="169.2" transform="rotate(-90 41.5 169.2)">GND</text>
<text x="152.4" y="169.8">J1</text>
<text x="152.4" y="172.3">BOOT_MODE0</text>
<text x="139.9" y="174.6">10K</text>
<text x="152.4" y="179.9">J2</text>
<text x="34.8" y="183.7">GND</text>
<text x="139.9" y="184.8">10K</text>
<text x="152.4" y="182.5">BOOT_MODE1</text>
</g>
<g font-size="1.8" fill="#a90000">
<text x="31.7" y="27.7">2</text>
<text x="36.6" y="25.5" transform="rotate(-90 36.6 25.5)">3</text>
<text x="40.6" y="27.7">4</text>
<text x="36.6" y="31.8" transform="rotate(-90 36.6 31.8)">1</text>
<text x="53.4" y="69.6">A4</text>
<text x="158" y="69.6">4</text>
<text x="174.6" y="69.6">5</text>
<text x="53.3" y="77.2">B5</text>
<text x="53.4" y="74.7">A5</text>
<text x="158" y="77.2">6</text>
<text x="158" y="74.7">8</text>
<text x="174.6" y="75.9">1</text>
<text x="174.6" y="73.4">7</text>
<text x="53.4" y="82.3">A7</text>
<text x="158" y="81">3</text>
<text x="174.6" y="82.3">2</text>
<text x="174.6" y="79.8">9</text>
<text x="53.4" y="87.4">A6</text>
<text x="34" y="106.7" transform="rotate(-90 34 106.7)">S1</text>
<text x="41.7" y="106.7" transform="rotate(-90 41.7 106.7)">A1</text>
<text x="159.3" y="110.2">4</text>
<text x="175.8" y="110.2">5</text>
<text x="159.3" y="117.9">6</text>
<text x="159.3" y="115.3">8</text>
<text x="175.8" y="116.6">1 R11</text>
<text x="175.8" y="114">7</text>
<text x="159.3" y="121.7">3</text>
<text x="175.8" y="122.9">2</text>
<text x="175.8" y="120.4">9</text>
<text x="52.1" y="136.9">A4</text>
<text x="52.1" y="142">A5</text>
<text x="52" y="144.5">B5</text>
<text x="52.1" y="149.6">A7</text>
<text x="52.1" y="154.7">A6</text>
<text x="40.4" y="174" transform="rotate(-90 40.4 174)">A1</text>
<text x="146" y="168.7">1</text>
<text x="146" y="171.2">2</text>
<text x="32.8" y="174" transform="rotate(-90 32.8 174)">S1</text>
<text x="146" y="178.8">1</text>
<text x="146" y="181.4">2</text>
</g>
<g font-size="1.4" fill="#a90000">
<text x="240.7" y="134.4">1</text>
<text x="240.7" y="136.9">3</text>
<text x="266.1" y="134.4">2</text>
<text x="266.1" y="136.9">4</text>
<text x="240.7" y="139.4">5</text>
<text x="240.7" y="142">7</text>
<text x="266.1" y="139.4">6</text>
<text x="266.1" y="142">8</text>
<text x="240.7" y="144.5">9</text>
<text x="265.6" y="144.5">10</text>
</g>
<g font-size="1.4" fill="#006464">
<text x="244.9" y="135.4">VREF</text>
<text x="244.9" y="137.9">GND</text>
<text x="254" y="137.9">SWCLK/TCK</text>
<text x="254.2" y="135.4">SWDIO/TMS</text>
<text x="244.9" y="140.4">GND</text>
<text x="244.9" y="143">KEY</text>
<text x="255.8" y="140.4">SWO/TDO</text>
<text x="257.5" y="143">NC/TDI</text>
<text x="244.9" y="145.5">GNDDetect</text>
<text x="257.4" y="145.5">nRESET</text>
</g>
</svg>
